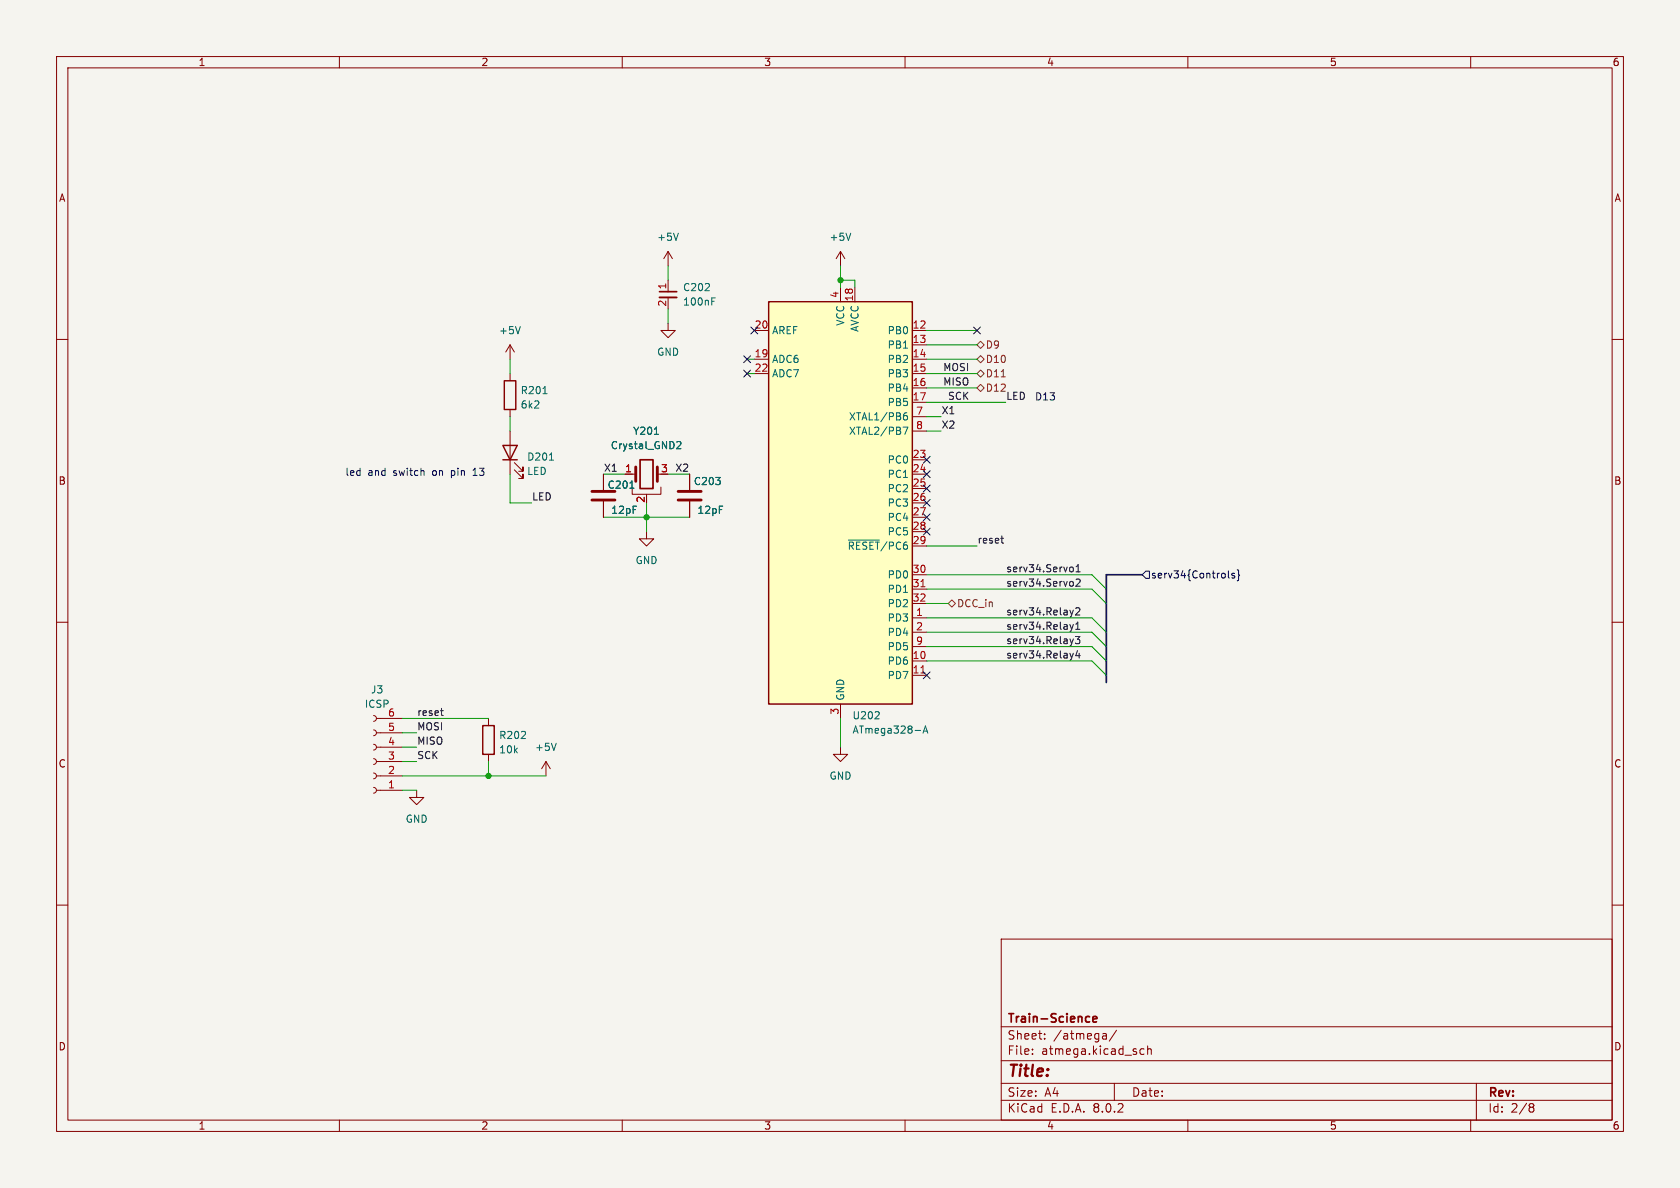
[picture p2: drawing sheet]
<svg xmlns="http://www.w3.org/2000/svg" width="297mm" height="210mm" viewBox="0 0 297 210" stroke-linecap="round" stroke-linejoin="round" font-family="sans-serif">
<path d="M0 0h297v210h-297z" fill="#f5f4ef" stroke="#f5f4ef" stroke-width=".18"/>
<g fill="none" stroke="#840000" stroke-width=".18">
<path d="M10 10h277v190h-277zM12 12h273v186h-273zM60 10v2M110 10v2M160 10v2M210 10v2M260 10v2M10 60h2M118.1 57.2v1.2h1.3l-1.3 1.3-1.3-1.3h1.3M118.1 44.5v2.5M118.1 49.5v2.1M118.1 52.6v2"/>
<path d="M118.1 44.5l-.8 1.2M118.1 44.5l.8 1.2M148.6 44.5l-.8 1.2M148.6 44.5v2.5M148.6 44.5l.8 1.2M285 60h2M90.2 61v2.5M90.2 76.2v7.6M90.2 61l-.8 1.2M90.2 61l.7 1.2M90.9 83.1l1.6 1.5v-.8v.8h-.8M90.9 81.8l1.6 1.5v-.7v.7h-.8"/>
<path d="M106.7 83.8v2.8M106.7 88.6v2.8M110.5 83.8h1.9M111.8 86.1v1.3h5v-1.3M114.3 94v1.3h1.3l-1.3 1.2-1.3-1.2h1.3M114.3 87.4v.2M116.2 83.8h.6M10 110h2M285 110h2M66 126.5l.4 .1 .1 .4-.1 .4-.4 .1M66 129l.4 .2 .1 .3-.1 .4-.4 .1M66 131.6l.4 .1 .1 .4-.1 .3-.4 .2"/>
<path d="M66 134.1l.4 .2 .1 .3-.1 .4-.4 .1M66 136.7l.4 .1 .1 .4-.1 .3-.4 .2M66 139.2l.4 .1 .1 .4-.1 .4-.4 .1M66.5 127h4.6M66.5 129.5h4.6M66.5 132.1h4.6M66.5 134.6h4.6M66.5 137.2h4.6M66.5 139.7h4.6M86.4 127v1.3M86.4 133.4v1.2M96.5 134.6l-.7 1.3"/>
<path d="M96.5 134.6v2.6M96.5 134.6l.8 1.3M10 160h2M285 160h2M177 166h108v32h-108zM60 198v2M110 198v2M160 198v2M177 194.5h108M177 191.5h108M177 187.5h108M177 181.5h108"/>
<path d="M182.5 186.3v.1M182.5 185.5v.1M184.7 183.6v.1M184.7 182.8v.1M195.1 182.7l.4 .1 .1 .9M195.6 183.6l-.5 .1M195.6 183.1h-.5M197 191.5v3M197.4 182.1l-1.3 2M202.2 185.5l-.4-.1-.3 .3v.4l.2 .2h.5M202.9 185.5l.2-.1 .4 .1v.9M202.9 184.9v1.5"/>
<path d="M210 198v2M260 198v2M261 191.5v6.5M270.6 195.1h.3l.3 .3-.3 .3M270.6 195.7h.3M270.9 195.7l.2 .2 .1 .4-.3 .3h-.3"/>
</g>
<path d="M116.6 51.6h3M113.2 81.3h2.2v5.1h-2.2zM192.2 179.7l.4 .1M192.6 180.6l-.4 .1M193.2 180.2l.7-.2-.1-.2-.4-.1-.2 .2 .1 .7h.5" fill="none" stroke="#840000" stroke-width=".3"/>
<path d="M104.6 86.9h4.1M104.6 88.4h4.1M112.4 82.6v2.5M116.2 82.6v2.5" fill="none" stroke="#840000" stroke-width=".51"/>
<path d="M92 57.7l-.4 1.3M119.9 41.2l-.4 1.3M125.8 53.3h.5M125.8 52.7h.6M150.4 41.2l-.4 1.3M115.7 76.8h.7M119.7 78.1l.4-.1 .3 .4-.8 .9h.8M97.1 81.3h.8M111.4 86.3h.7M98.3 131.4l-.4 1.3" fill="none" stroke="#006464" stroke-width=".18"/>
<path d="M88.9 78.7h2.5l-1.2 2.6zM88.9 81.3h2.5M85.3 128.3h2.1v5.1h-2.1z" fill="none" stroke="#840000" stroke-width=".25"/>
<path d="M116.6 52.6h3" fill="none" stroke="#840000" stroke-width=".33"/>
<path d="M135.9 53.3h25.4v71.2h-25.4z" fill="#ffffc2"/>
<path d="M135.9 53.3h25.4v71.2h-25.4zM89.2 67.3h2v5.1h-2z" fill="none" stroke="#840000" stroke-width=".25"/>
<g fill="none" stroke="#840000" stroke-width=".18">
<path d="M133.3 58.4h2.6M148.6 50.8v2.5M151.1 50.8v2.5M161.3 58.4h2.5M90.2 66v1.3M90.2 72.4v1.3M133.3 63.5h2.6M133.3 66h2.6M161.3 61h2.5M161.3 63.5h2.5M161.3 66h2.5M161.3 68.6h2.5"/>
<path d="M161.3 71.1h2.5M161.3 73.7h2.5M161.3 76.2h2.5M106.7 83.8v2.8M106.7 88.6v2.8M110.5 83.8h1.3M121.9 83.8v2.8M121.9 88.6v2.8M161.3 81.3h2.5M161.3 83.8h2.5M161.3 86.4h2.5M161.3 88.9h2.5"/>
<path d="M161.3 91.4h2.5M161.3 94h2.5M161.3 96.5h2.5M161.3 109.2h2.5M161.3 116.8h2.5M161.3 119.4h2.5M161.3 111.8h2.5M161.3 101.6h2.5M161.3 104.1h2.5M161.3 106.7h2.5M161.3 114.3h2.5M73.7 139.7v1.3h1.2l-1.2 1.2-1.3-1.2h1.3"/>
<path d="M148.6 132.1v1.3h1.3l-1.3 1.2-1.3-1.2h1.3M148.6 124.5v2.5"/>
</g>
<path d="M162.8 119h.7M162.8 103.7h.7" fill="none" stroke="#a90000" stroke-width=".18"/>
<g fill="none" stroke="#006464" stroke-width=".18">
<path d="M96 69.6h.7M115.7 76.8h.7M119.7 78.1l.4-.1 .3 .4-.8 .9h.8M159.7 75.5h.8l-.5 1.3M159.8 73.6l.4-.1 .2 .2-.1 .5h-.3l-.2-.1M160.3 73h-.3l-.2 .3M111.4 86.3h.7M150 95.5h5.5M154.7 127.1h.7M155.4 125.9v.4M161.8 129.1h1M163.2 129.6l.4-1.3 .4 1.3"/>
<path d="M163.3 129.2h.6"/>
</g>
<path d="M119.9 86.9h4.1M119.9 88.4h4.1" fill="none" stroke="#840000" stroke-width=".51"/>
<g fill="none" stroke="#000084" stroke-width=".18">
<path d="M132.7 57.8l1.3 1.2M134 57.8l-1.3 1.2M172.1 57.8l1.2 1.2M173.3 57.8l-1.2 1.2M131.5 65.4l1.2 1.2M131.5 62.9l1.2 1.2M132.7 65.4l-1.2 1.2M132.7 62.9l-1.2 1.2M163.2 93.4l1.2 1.2M163.2 90.8l1.2 1.2M163.2 83.2l1.2 1.2M163.2 80.7l1.2 1.2"/>
<path d="M163.2 88.3l1.2 1.2M163.2 85.8l1.2 1.2M164.4 93.4l-1.2 1.2M164.4 90.8l-1.2 1.2M164.4 83.2l-1.2 1.2M164.4 80.7l-1.2 1.2M164.4 88.3l-1.2 1.2M164.4 85.8l-1.2 1.2M163.2 118.8l1.2 1.2M164.4 118.8l-1.2 1.2M202.6 101h.6v1.2h-.6l-.7-.6zM217.2 100.9v1.1l.1 .2"/>
<path d="M218.2 101.4l-.3-.1-.1 .2v.2l.4 .1v.3h-.4M218.7 100.7l.3 .2v.6l.2 .2-.2 .2v.6l-.3 .2"/>
</g>
<path d="M172.7 68.6l.7-.7 .6 .7-.6 .6zM172.7 66l.7-.6 .6 .6-.6 .7zM172.7 61l.7-.7 .6 .7-.6 .6zM173.4 62.9l.6 .6-.6 .6-.7-.6zM177 66.6h.7M167.6 106.7l.7-.7 .6 .7-.6 .6z" fill="none" stroke="#725600" stroke-width=".18"/>
<g fill="none" stroke="#0f0f0f" stroke-width=".18">
<path d="M176.9 95.2h.5M177.2 95.9l.2 .1M189.1 110.4l.4 .8M189.3 100.2l.3 .1 .2 .2-.1 .5-.4 .1M189.5 111.2l-.2 .3M189.7 102.9v.6M189.8 107.9l-.3 .8M189.8 110.4l-.3 .8M189.8 115.5l-.3 .8M189.8 112.9l-.3 .9M190.1 112.5h.8l-.4 .5 .3 .1v.6l-.1 .1-.6-.1M190.2 107.6l.5-.2 .2 .4-.8 .9h.8"/>
<path d="M190.2 111.2h.7M190.2 110.3l.3-.3v1.2M190.2 102.5l.5-.1 .3 .3-.8 .9h.8M190.2 101.1h.8M190.2 100.2l.4-.4v1.3M190.5 115l-.3 .9h.8M190.8 115.5v.8M77.9 125.6h.5M78.1 126.4l.3 .1"/>
</g>
<path d="M83.6 84h.7M83.9 83l-.3 .1" fill="none" stroke="#0000c2" stroke-width=".18"/>
<path d="M201.9 101.6h-6.3v19.1" fill="none" stroke="#000084" stroke-width=".3"/>
<g fill="none" stroke="#009600" stroke-width=".18">
<path d="M118.1 47v2.5M118.1 54.6v2.6M148.6 47v3.8M148.6 49.5h2.5v1.3M163.8 58.4h8.9M90.2 63.5v2.5M90.2 73.7v2.5M132.1 63.5h1.2M132.1 66h1.2M163.8 63.5h8.9M163.8 61h8.9M163.8 66h8.9"/>
<path d="M163.8 73.7h2.6M163.8 76.2h2.6M163.8 68.6h8.9M163.8 71.1h14M90.2 83.8v5.1h3.8M106.7 83.8h3.8M106.7 91.4h15.2M114.3 88.9v5.1M118.1 83.8h3.8M163.8 96.5h8.9M163.8 101.6h29.2l2.6 2.5M163.8 106.7h3.8"/>
<path d="M163.8 109.2h29.2l2.6 2.6M163.8 104.1h29.2l2.6 2.6M163.8 111.8h29.2l2.6 2.5M163.8 116.8h29.2l2.6 2.6M163.8 114.3h29.2l2.6 2.5M71.1 137.2h25.4M71.1 134.6h2.6M71.1 132.1h2.6M71.1 139.7h2.6M71.1 127h15.3M71.1 129.5h2.6M86.4 134.6v2.6"/>
<path d="M148.6 127v5.1"/>
</g>
<g fill="#009600" stroke="#009600" stroke-width=".18">
<circle cx="86.4" cy="137.2" r=".46"/>
<circle cx="114.3" cy="91.4" r=".46"/>
<circle cx="148.6" cy="49.5" r=".46"/>
</g>
<text font-size="2.8" fill="#840000" x="178" y="190.9">Title:</text>
<g font-size="2.1" fill="#840000">
<text x="178" y="184">Sheet:</text>
<text x="178" y="181.2">Train-Science</text>
<text x="186.2" y="184">/atmega/</text>
<text x="178" y="186.7">File:</text>
<text x="184.1" y="186.7">atmega.kicad_sch</text>
<text x="178" y="196.9">KiCad</text>
<text x="178" y="194.1">Size:</text>
<text x="184.7" y="194.1">A4</text>
<text x="185.7" y="196.9">E.D.A.</text>
<text x="193.3" y="196.9">8.0.2</text>
<text x="200" y="194.1">Date:</text>
<text x="263" y="194.3">Rev:</text>
<text x="263" y="196.9">Id:</text>
<text x="267.1" y="196.9">2/8</text>
</g>
<g font-size="1.8" fill="#840000">
<text x="35" y="11.9">1</text>
<text x="85" y="11.9">2</text>
<text x="135" y="11.9">3</text>
<text x="185" y="11.9">4</text>
<text x="235" y="11.9">5</text>
<text x="285" y="11.9">6</text>
<text x="10.3" y="35.9">A</text>
<text x="285.3" y="35.9">A</text>
<text x="10.3" y="85.9">B</text>
<text x="285.3" y="85.9">B</text>
<text x="10.3" y="135.9">C</text>
<text x="285.3" y="135.9">C</text>
<text x="10.3" y="185.9">D</text>
<text x="285.3" y="185.9">D</text>
<text x="35" y="199.9">1</text>
<text x="85" y="199.9">2</text>
<text x="135" y="199.9">3</text>
<text x="185" y="199.9">4</text>
<text x="235" y="199.9">5</text>
<text x="285" y="199.9">6</text>
</g>
<g font-size="1.8" fill="#006464">
<text x="116.1" y="42.8">+5V</text>
<text x="146.6" y="42.8">+5V</text>
<text x="120.7" y="51.7">C202</text>
<text x="88.1" y="59.3">+5V</text>
<text x="120.7" y="54.2">100nF</text>
<text x="136.4" y="59.3">AREF</text>
<text x="149.5" y="57.7" transform="rotate(-90 149.5 57.7)">VCC</text>
<text x="152" y="58.8" transform="rotate(-90 152 58.8)">AVCC</text>
<text x="156.8" y="59.3">PB0</text>
<text x="116.1" y="63.1">GND</text>
<text x="136.4" y="64.4">ADC6</text>
<text x="156.8" y="61.8">PB1</text>
<text x="156.8" y="64.4">PB2</text>
<text x="92" y="69.9">R201</text>
<text x="136.4" y="66.9">ADC7</text>
<text x="156.8" y="66.9">PB3</text>
<text x="156.8" y="69.4">PB4</text>
<text x="156.8" y="72">PB5</text>
<text x="92" y="72.4">6k2</text>
<text x="111.8" y="77.1">Y201</text>
<text x="150" y="74.5">XTAL1/PB6</text>
<text x="150" y="77.1">XTAL2/PB7</text>
<text x="93.1" y="81.6">D201</text>
<text x="107.9" y="79.6">Crystal_GND2</text>
<text x="156.8" y="82.1">PC0</text>
<text x="93.1" y="84.2">LED</text>
<text x="107.3" y="86.6">C201</text>
<text x="122.6" y="86">C203</text>
<text x="156.8" y="84.7">PC1</text>
<text x="156.8" y="87.2">PC2</text>
<text x="156.8" y="89.8">PC3</text>
<text x="108" y="91">12pF</text>
<text x="123.2" y="91">12pF</text>
<text x="156.8" y="92.3">PC4</text>
<text x="156.8" y="94.8">PC5</text>
<text x="112.3" y="99.9">GND</text>
<text x="149.8" y="97.4">~{RESET}/PC6</text>
<text x="156.8" y="102.5">PD0</text>
<text x="156.8" y="105">PD1</text>
<text x="156.8" y="107.5">PD2</text>
<text x="156.8" y="110.1">PD3</text>
<text x="156.8" y="112.6">PD4</text>
<text x="156.8" y="117.7">PD6</text>
<text x="156.8" y="115.2">PD5</text>
<text x="64.4" y="125.3">ICSP</text>
<text x="65.5" y="122.8">J3</text>
<text x="149.5" y="124" transform="rotate(-90 149.5 124)">GND</text>
<text x="156.8" y="120.2">PD7</text>
<text x="88.1" y="130.8">R202</text>
<text x="150.6" y="127.4">U202</text>
<text x="150.6" y="129.9">ATmega328-A</text>
<text x="88.1" y="133.4">10k</text>
<text x="94.5" y="132.9">+5V</text>
<text x="146.6" y="138">GND</text>
<text x="71.6" y="145.6">GND</text>
</g>
<g font-size="1.8" fill="#a90000">
<text x="117.9" y="51.3" transform="rotate(-90 117.9 51.3)">1</text>
<text x="148.3" y="52.8" transform="rotate(-90 148.3 52.8)">4</text>
<text x="150.9" y="53.4" transform="rotate(-90 150.9 53.4)">18</text>
<text x="117.9" y="54.3" transform="rotate(-90 117.9 54.3)">2</text>
<text x="133.3" y="58.2">20</text>
<text x="161.2" y="58.2">12</text>
<text x="133.3" y="63.2">19</text>
<text x="133.3" y="65.8">22</text>
<text x="161.2" y="60.7">13</text>
<text x="161.2" y="63.2">14</text>
<text x="161.2" y="65.8">15</text>
<text x="161.2" y="68.3">16</text>
<text x="161.2" y="70.9">17</text>
<text x="161.9" y="73.4">7</text>
<text x="161.9" y="75.9">8</text>
<text x="110.4" y="83.6">1</text>
<text x="116.8" y="83.6">3</text>
<text x="161.2" y="81">23</text>
<text x="161.2" y="83.6">24</text>
<text x="114" y="89" transform="rotate(-90 114 89)">2</text>
<text x="161.2" y="86.1">25</text>
<text x="161.2" y="88.6">26</text>
<text x="161.2" y="91.2">27</text>
<text x="161.2" y="93.7">28</text>
<text x="161.2" y="96.3">29</text>
<text x="161.2" y="101.3">30</text>
<text x="161.2" y="103.9">31</text>
<text x="161.2" y="106.4">32</text>
<text x="161.9" y="109">1</text>
<text x="161.9" y="111.5">2</text>
<text x="161.2" y="116.6">10</text>
<text x="161.2" y="119.1">11</text>
<text x="161.9" y="114">9</text>
<text x="68.5" y="131.8">4</text>
<text x="68.5" y="129.3">5</text>
<text x="68.5" y="126.7">6</text>
<text x="148.3" y="126.4" transform="rotate(-90 148.3 126.4)">3</text>
<text x="68.5" y="136.9">2</text>
<text x="68.5" y="134.4">3</text>
<text x="68.5" y="139.4">1</text>
</g>
<g font-size="1.8" fill="#0f0f0f">
<text x="166.7" y="65.7">MOSI</text>
<text x="166.7" y="68.2">MISO</text>
<text x="167.5" y="70.8">SCK</text>
<text x="177.8" y="70.8">LED</text>
<text x="166.4" y="73.3">X1</text>
<text x="166.4" y="75.9">X2</text>
<text x="106.7" y="83.5">X1</text>
<text x="119.3" y="83.5">X2</text>
<text x="94" y="88.6">LED</text>
<text x="172.7" y="96.2">reset</text>
<text x="177.8" y="101.3">serv34.Servo1</text>
<text x="177.8" y="103.8">serv34.Servo2</text>
<text x="177.8" y="108.9">serv34.Relay2</text>
<text x="177.8" y="111.4">serv34.Relay1</text>
<text x="177.8" y="114">serv34.Relay3</text>
<text x="177.8" y="116.5">serv34.Relay4</text>
<text x="73.7" y="129.2">MOSI</text>
<text x="73.7" y="126.7">reset</text>
<text x="73.7" y="131.7">MISO</text>
<text x="73.7" y="134.3">SCK</text>
</g>
<g font-size="1.8" fill="#725600">
<text x="174.2" y="64.4">D10</text>
<text x="174.2" y="61.8">D9</text>
<text x="174.2" y="69.4">D12</text>
<text x="174.2" y="66.9">D11</text>
<text x="169.1" y="107.5">DCC_in</text>
</g>
<g font-size="1.8" fill="#0000c2">
<text x="182.9" y="70.9">D13</text>
<text x="61" y="84.2">led</text>
<text x="65" y="84.2">and</text>
<text x="69.7" y="84.2">switch</text>
<text x="76.7" y="84.2">on</text>
<text x="80.2" y="84.2">pin</text>
<text x="84.3" y="84.2">13</text>
</g>
<text font-size="1.8" fill="#000084" x="203.4" y="102.5">serv34{Controls}</text>
</svg>
